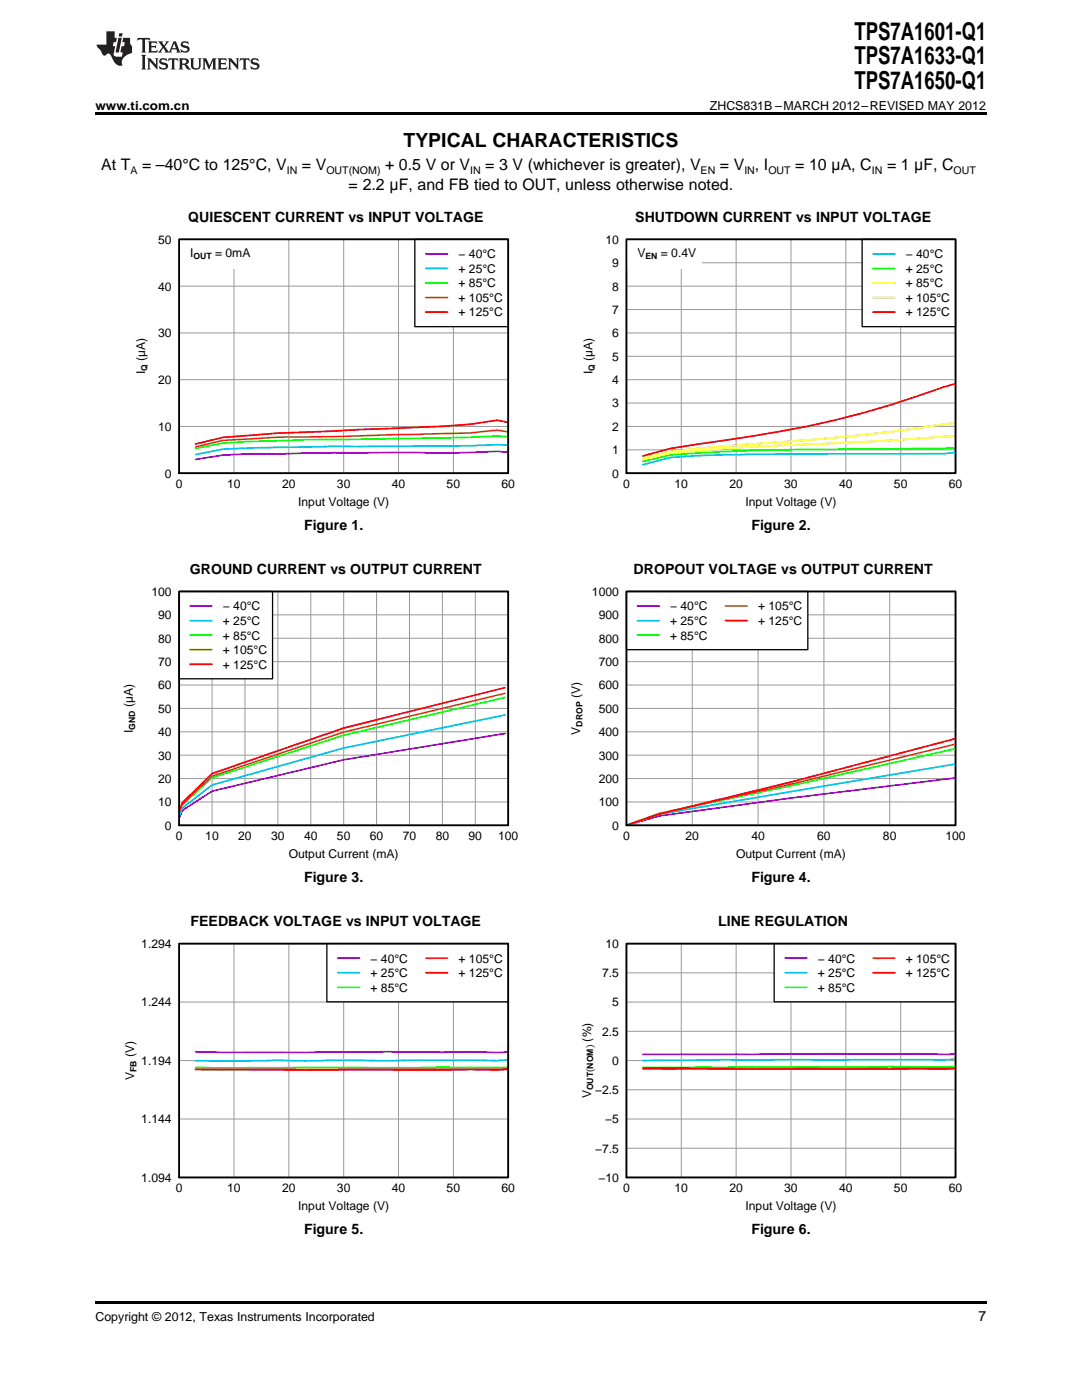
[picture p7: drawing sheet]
<svg xmlns="http://www.w3.org/2000/svg" width="216mm" height="279mm" viewBox="0 0 216 279" stroke-linecap="round" stroke-linejoin="round" font-family="sans-serif">
<path d="M35.7 188.3h65.7v46.7h-65.7z" fill="none" stroke="#000" stroke-width=".26"/>
<path d="M35.7 188.3h65.7v46.7h-65.7zM35.7 200h65.7M46.7 188.3v46.7M57.6 188.3v46.7M68.6 188.3v46.7M79.5 188.3v46.7M90.5 188.3v46.7M35.7 211.7h65.7M35.7 223.3h65.7" fill="none" stroke="#999" stroke-width=".2"/>
<path d="M39 209.9l5.5 .1h56.9" fill="none" stroke="#9400d3" stroke-width=".35"/>
<path d="M101.4 211.5l-2.2 .2-32.8-.1-5.5 .1-5.5-.1-10.9 .2-5.5-.1" fill="none" stroke="#00bfff" stroke-width=".35"/>
<path d="M101.4 213l-56.9 .2-5.5-.2" fill="none" stroke="#0f0" stroke-width=".35"/>
<path d="M101.4 213.3l-62.4 .1" fill="none" stroke="#ee7600" stroke-width=".35"/>
<path d="M101.4 213.4l-2.2 .1-38.3 .1-21.9-.2" fill="none" stroke="#f00" stroke-width=".35"/>
<path d="M65.2 188.3h36.2v11.6h-36.2z" fill="#fff"/>
<path d="M65.2 188.3h36.2v11.6h-36.2zM125 188.3h65.7v46.7h-65.7z" fill="none" stroke="#000" stroke-width=".26"/>
<path d="M67.4 191.2h4.4M190.7 210.4h-62.4" fill="none" stroke="#9400d3" stroke-width=".35"/>
<path d="M67.4 194.1h4.4M190.7 211.4l-2.2 .1h-43.8l-16.4 .2" fill="none" stroke="#00bfff" stroke-width=".35"/>
<path d="M67.4 197h4.4M190.7 212.9l-62.4 .1" fill="none" stroke="#0f0" stroke-width=".35"/>
<path d="M85 191.2h4.3M190.7 213.2l-62.4 .1" fill="none" stroke="#ee7600" stroke-width=".35"/>
<path d="M85 194.1h4.3M128.3 213.2l21.9 .2 40.5-.2" fill="none" stroke="#f00" stroke-width=".35"/>
<path d="M35.7 188.3h65.7v46.7h-65.7z" fill="none" stroke="#000" stroke-width=".35"/>
<g fill="none" stroke="#999" stroke-width=".2">
<path d="M125 188.3h65.7v46.7h-65.7zM125 200h65.7M125 194.2h65.7M135.9 188.3v46.7M146.9 188.3v46.7M157.8 188.3v46.7M168.8 188.3v46.7M179.7 188.3v46.7M125 217.5h65.7M125 211.7h65.7M125 205.8h65.7M125 229.2h65.7"/>
<path d="M125 223.3h65.7"/>
</g>
<path d="M154.5 188.3h36.2v11.6h-36.2z" fill="#fff"/>
<path d="M35.7 118h65.7v46.7h-65.7zM154.5 188.3h36.2v11.6h-36.2z" fill="none" stroke="#000" stroke-width=".26"/>
<path d="M100.8 146.4l-32.2 5.2-26.3 6.3-5.9 3.8-.6 1.6M156.7 191.2h4.3" fill="none" stroke="#9400d3" stroke-width=".35"/>
<path d="M100.8 142.7l-32.2 6.6-26.3 7.4-5.9 4.5-.6 1.7M156.7 194.1h4.3" fill="none" stroke="#00bfff" stroke-width=".35"/>
<path d="M100.8 139.2l-32.2 7.5-26.3 8.5-5.9 5.4-.6 1.6M156.7 197h4.3" fill="none" stroke="#0f0" stroke-width=".35"/>
<path d="M100.8 138.4l-32.2 7.7-26.3 8.8-5.9 5.6-.6 1.6M174.2 191.2h4.4" fill="none" stroke="#ee7600" stroke-width=".35"/>
<path d="M100.8 137.2l-32.2 8.1-26.3 9.1-5.9 5.8-.6 1.6M174.2 194.1h4.4" fill="none" stroke="#f00" stroke-width=".35"/>
<path d="M125 188.3h65.7v46.7h-65.7z" fill="none" stroke="#000" stroke-width=".35"/>
<g fill="none" stroke="#999" stroke-width=".2">
<path d="M35.7 118h65.7v46.7h-65.7zM42.3 118v46.7M48.9 118v46.7M55.4 118v46.7M62 118v46.7M68.6 118v46.7M75.1 118v46.7M81.7 118v46.7M88.3 118v46.7M94.8 118v46.7M35.7 136.7h65.7M35.7 132h65.7"/>
<path d="M35.7 127.4h65.7M35.7 122.7h65.7M35.7 155.4h65.7M35.7 150.7h65.7M35.7 146h65.7M35.7 141.4h65.7M35.7 160h65.7"/>
</g>
<path d="M35.7 118h18.7v17.5h-18.7z" fill="#fff"/>
<path d="M35.7 118h18.7v17.5h-18.7zM125 118h65.7v46.7h-65.7z" fill="none" stroke="#000" stroke-width=".26"/>
<path d="M37.9 120.9h4.4M190.7 155.2l-32.9 4.1-26.2 3.5-6.6 1.9" fill="none" stroke="#9400d3" stroke-width=".35"/>
<path d="M37.9 123.9h4.4M190.7 152.5l-59.1 10-6.6 2.3" fill="none" stroke="#00bfff" stroke-width=".35"/>
<path d="M37.9 126.8h4.4M190.7 149.4l-32.9 7.4-26.2 5.5-6.6 2.5" fill="none" stroke="#0f0" stroke-width=".35"/>
<path d="M37.9 129.7h4.4M190.7 148.5l-32.9 8-26.2 5.9-6.6 2.3" fill="none" stroke="#ee7600" stroke-width=".35"/>
<path d="M37.9 132.6h4.4M190.7 147.4l-32.9 8.7-26.2 6.4-6.6 2.3" fill="none" stroke="#f00" stroke-width=".35"/>
<path d="M35.7 118h65.7v46.7h-65.7z" fill="none" stroke="#000" stroke-width=".35"/>
<g fill="none" stroke="#999" stroke-width=".2">
<path d="M125 118h65.7v46.7h-65.7zM138.1 118v46.7M151.3 118v46.7M164.4 118v46.7M177.5 118v46.7M125 136.7h65.7M125 132h65.7M125 127.4h65.7M125 122.7h65.7M125 155.4h65.7M125 150.7h65.7M125 146h65.7"/>
<path d="M125 141.4h65.7M125 160h65.7"/>
</g>
<path d="M125 118h36.2v11.7h-36.2z" fill="#fff"/>
<path d="M35.7 47.8h65.7v46.6h-65.7zM125 118h36.2v11.7h-36.2z" fill="none" stroke="#000" stroke-width=".26"/>
<path d="M101.4 90.3l-2.2-.2-10.9 .3a860.8 860.8 0 0 0-43.8 .4l-5.5 .9M127.2 120.9h4.3" fill="none" stroke="#9400d3" stroke-width=".35"/>
<path d="M101.4 88.8l-2.2-.1-10.9 .3a962.5 962.5 0 0 0-43.8 .6l-5.5 1.1M127.2 123.9h4.3" fill="none" stroke="#00bfff" stroke-width=".35"/>
<path d="M101.4 87.2l-2.2-.2-10.9 .4-27.4 .4-10.9 .3-5.5 .3-5.5 1.1M127.2 126.8h4.3" fill="none" stroke="#0f0" stroke-width=".35"/>
<path d="M101.4 86.2l-2.2-.4-5.4 .6-27.4 .7a222.7 222.7 0 0 0-21.9 .8l-5.5 1.3M144.7 120.9h4.4" fill="none" stroke="#ee7600" stroke-width=".35"/>
<path d="M101.4 84.3l-2.2-.4-5.4 .8-5.5 .4-21.9 .9a268 268 0 0 0-21.9 1.3l-5.5 1.3M144.7 123.9h4.4" fill="none" stroke="#f00" stroke-width=".35"/>
<path d="M125 118h65.7v46.7h-65.7z" fill="none" stroke="#000" stroke-width=".35"/>
<path d="M35.7 47.8h65.7v46.6h-65.7zM35.7 57.1h65.7M46.7 47.8v46.6M57.6 47.8v46.6M68.6 47.8v46.6M79.5 47.8v46.6M90.5 47.8v46.6M35.7 75.8h65.7M35.7 66.4h65.7M35.7 85.1h65.7" fill="none" stroke="#999" stroke-width=".2"/>
<path d="M82.8 47.8h18.6v17.4h-18.6z" fill="#fff"/>
<path d="M82.8 47.8h18.6v17.4h-18.6z" fill="none" stroke="#000" stroke-width=".26"/>
<path d="M85 50.7h4.3" fill="none" stroke="#9400d3" stroke-width=".35"/>
<path d="M85 53.6h4.3" fill="none" stroke="#00bfff" stroke-width=".35"/>
<path d="M85 56.5h4.3" fill="none" stroke="#0f0" stroke-width=".35"/>
<path d="M85 59.4h4.3" fill="none" stroke="#ee7600" stroke-width=".35"/>
<path d="M85 62.3h4.3" fill="none" stroke="#f00" stroke-width=".35"/>
<path d="M35.7 47.8h15.4v5.8h-15.4z" fill="#fff"/>
<path d="M35.7 47.8h65.7v46.6h-65.7z" fill="none" stroke="#000" stroke-width=".35"/>
<path d="M125 47.8h65.7v46.6h-65.7z" fill="none" stroke="#000" stroke-width=".26"/>
<g fill="none" stroke="#999" stroke-width=".2">
<path d="M125 47.8h65.7v46.6h-65.7zM125 57.1h65.7M125 52.4h65.7M135.9 47.8v46.6M146.9 47.8v46.6M157.8 47.8v46.6M168.8 47.8v46.6M179.7 47.8v46.6M125 75.8h65.7M125 71.1h65.7M125 66.4h65.7M125 61.8h65.7"/>
<path d="M125 89.8h65.7M125 85.1h65.7M125 80.4h65.7"/>
</g>
<path d="M190.7 90.3l-2.2 .2-5.5 .1a1505.8 1505.8 0 0 0-43.8 .3l-5.4 .4-5.5 1.4" fill="none" stroke="#00bfff" stroke-width=".35"/>
<path d="M190.7 89.4l-7.7 .1a872.6 872.6 0 0 0-43.8 .9l-5.4 .4-5.5 1.3" fill="none" stroke="#0f0" stroke-width=".35"/>
<path d="M190.7 87a1119.6 1119.6 0 0 1-40.5 2.2l-11 .7-5.4 .6-5.5 1.2" fill="none" stroke="#ff0" stroke-width=".35"/>
<path d="M190.7 84.4a430.6 430.6 0 0 1-40.5 4.2l-11 .9-5.4 .6-5.5 1.3" fill="none" stroke="#ffd700" stroke-width=".35"/>
<path d="M190.7 76.6l-2.2 .6a197.4 197.4 0 0 1-43.8 10.7l-10.9 1.6-5.5 1.5" fill="none" stroke="#f00" stroke-width=".35"/>
<path d="M172 47.8h18.7v17.4h-18.7z" fill="#fff"/>
<path d="M172 47.8h18.7v17.4h-18.7z" fill="none" stroke="#000" stroke-width=".26"/>
<path d="M174.2 50.7h4.4" fill="none" stroke="#00bfff" stroke-width=".35"/>
<path d="M174.2 53.6h4.4" fill="none" stroke="#0f0" stroke-width=".35"/>
<path d="M174.2 56.5h4.4" fill="none" stroke="#ff0" stroke-width=".35"/>
<path d="M174.2 59.4h4.4" fill="none" stroke="#ffd700" stroke-width=".35"/>
<path d="M174.2 62.3h4.4" fill="none" stroke="#f00" stroke-width=".35"/>
<path d="M125 47.8h15v5.8h-15z" fill="#fff"/>
<path d="M125 47.8h65.7v46.6h-65.7z" fill="none" stroke="#000" stroke-width=".35"/>
<g fill="#231f20">
<path d="M27.5 7.6l-.1 .5 .4-.2h.6v.1v2.1l-.2 .4h1l-.3-.4v-2.1l.1-.1h.5l.5 .2-.2-.5zM29.5 8.3l.2 .3v1.5l-.2 .4h1.8l.2-.6a1.04 1.04 0 0 1-1.3 .2v-.7h.6l.3 .2v-.6l-.3 .2h-.6v-.6l.8-.1 .4 .3-.2-.5zM31.5 8.3l.9 1.1-.9 1.1h.8l-.2-.2 .5-.7 .4 .7-.2 .2h1.5l-.1-.2 .1-.4h.9l.1 .4-.2 .2h1l-.3-.3-.7-1.9h-.5l-.9 2-.8-1 .9-1h-.8l.1 .3-.3 .5-.4-.6 .2-.2zM34.7 8.6l.4 1h-.7zM36.3 8.4a.63 .63 0 0 0-.2 .7 .63 .63 0 0 0 .6 .4l.6 .2 .1 .2a.75 .75 0 0 1-.7 .4 .75 .75 0 0 1-.6-.5l.1 .7 .1-.1a1.11 1.11 0 0 0 1.5-.6 1.13 1.13 0 0 0-1.2-.8l-.1-.4a1.04 1.04 0 0 1 1.2 .2l-.2-.5-.1 .1-.5-.2zM28.2 10.9l.2 .4v2.2l-.2 .4h1l-.3-.4v-2.2l.3-.4zM29.3 11.6l.3 .4v1.5l-.3 .4h.8l-.2-.4v-1.3l1.5 1.7v-1.9l.2-.4h-.7l.2 .4v.9l-1.1-1.3zM32 11.8a.62 .62 0 0 0-.2 .7 .62 .62 0 0 0 .6 .4l.6 .1 .1 .3a.76 .76 0 0 1-.7 .3 .76 .76 0 0 1-.6-.4l.1 .7 .1-.1a1.11 1.11 0 0 0 1.5-.6 1.13 1.13 0 0 0-1.2-.8l-.1-.4a1.04 1.04 0 0 1 1.2 .2l-.2-.6-.1 .1-.5-.1zM33.7 11.6l-.2 .6a.61 .61 0 0 1 .8-.3v1.6l-.2 .4h.9l-.2-.4v-1.6a.63 .63 0 0 1 .8 .3l-.2-.6zM35.6 11.6l.3 .4v1.5l-.3 .4h1l-.2-.2v-.8l.5 .2a.76 .76 0 0 0 1.2 .7l-1-1a.58 .58 0 0 0 .6-.5 .58 .58 0 0 0-.5-.6zM36.4 11.9h.1a.45 .45 0 0 1 .5 .1 .45 .45 0 0 1 .1 .5l-.7 .2zM37.9 11.6l.2 .2a2.17 2.17 0 0 0 .3 1.9 .99 .99 0 0 0 1.6-.6v-1.1l.2-.4h-.7l.2 .2a1.92 1.92 0 0 1-.2 1.8 .6 .6 0 0 1-.9-.5v-1.1l.2-.4zM40.4 11.6l.2 .4v1.5l-.2 .4h.7l-.2-.4v-1.4l.8 1.8 .8-1.8v1.4l-.2 .4h.9l-.2-.4v-1.5l.2-.4h-.8l-.6 1.5-.6-1.5zM43.4 11.6l.2 .4v1.5l-.2 .4h1.8l.2-.6a1.04 1.04 0 0 1-1.3 .1v-.6h.5l.4 .2v-.6l-.4 .2h-.5v-.7h.8l.3 .3-.1-.6zM45.5 11.6l.2 .4v1.5l-.2 .4h.7l-.2-.4v-1.3l1.5 1.7v-1.9l.2-.4h-.7l.2 .4v.9l-1.1-1.3zM47.9 11.6l-.1 .6a.61 .61 0 0 1 .8-.3v1.6l-.3 .4h1l-.3-.4 .1-1.6a.63 .63 0 0 1 .7 .3l-.1-.6zM50.2 11.8a.62 .62 0 0 0-.2 .7 .62 .62 0 0 0 .6 .4l.6 .1 .2 .3a.76 .76 0 0 1-.8 .3 .76 .76 0 0 1-.6-.4l.1 .7 .2-.1a1.11 1.11 0 0 0 1.5-.6 1.13 1.13 0 0 0-1.3-.8l-.1-.4a1.04 1.04 0 0 1 1.2 .2l-.1-.6-.2 .1-.5-.1z"/>
<path d="M21.2 6.3v2.6h-1.9l.1 .4 .7 .9a.91 .91 0 0 0 1 .8 .56 .56 0 0 1 .5-.3 .56 .56 0 0 1 .5 .3l.4 .8a1.53 1.53 0 0 0 1.9 1.2 1.54 1.54 0 0 1 1-2.1l.9-.3v-1.4a1.52 1.52 0 0 1-.3-1.6h-1.4l-.2 .8h.5l-.2 .8h-.4l-.2 1v.2l.4 .1-.2 .8a1.93 1.93 0 0 1-1.6-.3l.3-1.8h-.5l.2-.8h.4l.2-.8h-.4v-1.3zM23.6 7.6l-.6 2.9h.7l.6-2.9zM23.8 6.6l-.1 .7h.6l.2-.7z"/>
</g>
<path d="M19 259.7h177.8v.5h-177.8z" fill="#000"/>
<g fill="#fff">
<path d="M156.1 248h.4v.7h-.4z"/>
<path d="M66.9 248h.3v.7h-.3z"/>
<path d="M156.1 177.7h.4v.7h-.4z"/>
<path d="M66.9 177.7h.3v.7h-.3z"/>
<path d="M156.1 107.5h.4v.7h-.4z"/>
<path d="M66.9 107.5h.3v.7h-.3z"/>
</g>
<path d="M19 22.5h177.8v.5h-177.8z" fill="#000"/>
<g font-size="4.9">
<text x="170.5" y="7.9">TPS7A1601-Q1</text>
<text x="170.5" y="12.8">TPS7A1633-Q1</text>
<text x="170.5" y="17.8">TPS7A1650-Q1</text>
</g>
<text font-size="3.9" x="80.5" y="29.3">TYPICAL CHARACTERISTICS</text>
<g font-size="3.2">
<text x="20.2" y="34">At T</text>
<text x="28.4" y="34">= –40°C to 125°C, V</text>
<text x="60.3" y="34">= V</text>
<text x="76.8" y="34">+ 0.5 V or V</text>
<text x="96.8" y="34">= 3 V (whichever is greater), V</text>
<text x="143.7" y="34">= V , I</text>
<text x="158.7" y="34">= 10 µA, C</text>
<text x="177" y="34">= 1 μF, C</text>
<text x="69.6" y="37.9">= 2.2 μF, and FB tied to OUT, unless otherwise noted.</text>
</g>
<g font-size="2.8">
<text x="37.6" y="44.2">QUIESCENT CURRENT vs INPUT VOLTAGE</text>
<text x="126.8" y="44.2">SHUTDOWN CURRENT vs INPUT VOLTAGE</text>
<text x="60.7" y="105.7">Figure 1.</text>
<text x="149.9" y="105.7">Figure 2.</text>
<text x="37.9" y="114.5">GROUND CURRENT vs OUTPUT CURRENT</text>
<text x="126.4" y="114.5">DROPOUT VOLTAGE vs OUTPUT CURRENT</text>
<text x="60.7" y="176">Figure 3.</text>
<text x="149.9" y="176">Figure 4.</text>
<text x="38" y="184.8">FEEDBACK VOLTAGE vs INPUT VOLTAGE</text>
<text x="143.3" y="184.8">LINE REGULATION</text>
<text x="60.7" y="246.2">Figure 5.</text>
<text x="149.9" y="246.2">Figure 6.</text>
<text x="195.3" y="263.6">7</text>
</g>
<g font-size="2.5">
<text x="19" y="21.9">www.ti.com.cn</text>
<text x="141.6" y="21.9">ZHCS831B –MARCH 2012–REVISED MAY 2012</text>
<text x="19" y="263.6">Copyright © 2012, Texas Instruments Incorporated</text>
</g>
<g font-size="2.4">
<text x="31.6" y="48.6">50</text>
<text x="37.9" y="51.3">I</text>
<text x="42.9" y="51.3">= 0mA</text>
<text x="91.5" y="51.5">− 40°C</text>
<text x="120.8" y="48.6">10</text>
<text x="122.2" y="53.3">9</text>
<text x="127.2" y="51.3">V</text>
<text x="131.9" y="51.3">= 0.4V</text>
<text x="180.7" y="51.5">− 40°C</text>
<text x="31.6" y="58">40</text>
<text x="91.5" y="54.4">+ 25°C</text>
<text x="91.5" y="57.4">+ 85°C</text>
<text x="122.2" y="58">8</text>
<text x="180.7" y="54.4">+ 25°C</text>
<text x="180.7" y="57.4">+ 85°C</text>
<text x="91.5" y="60.3">+ 105°C</text>
<text x="91.5" y="63.2">+ 125°C</text>
<text x="122.2" y="62.6">7</text>
<text x="180.7" y="60.3">+ 105°C</text>
<text x="180.7" y="63.2">+ 125°C</text>
<text x="31.6" y="67.3">30</text>
<text x="122.2" y="72">5</text>
<text x="122.2" y="67.3">6</text>
<text x="29" y="74.7" transform="rotate(-90 29 74.7)">I</text>
<text x="29" y="72" transform="rotate(-90 29 72)">(µA)</text>
<text x="31.6" y="76.6">20</text>
<text x="118.2" y="74.7" transform="rotate(-90 118.2 74.7)">I</text>
<text x="118.2" y="72" transform="rotate(-90 118.2 72)">(µA)</text>
<text x="122.2" y="76.6">4</text>
<text x="122.2" y="81.3">3</text>
<text x="31.6" y="86">10</text>
<text x="122.2" y="86">2</text>
<text x="32.9" y="95.3">0</text>
<text x="122.2" y="95.3">0</text>
<text x="122.2" y="90.6">1</text>
<text x="35.1" y="97.4">0</text>
<text x="45.3" y="97.4">10</text>
<text x="56.3" y="97.4">20</text>
<text x="59.5" y="100.9">Input Voltage (V)</text>
<text x="67.2" y="97.4">30</text>
<text x="78.2" y="97.4">40</text>
<text x="89.1" y="97.4">50</text>
<text x="100.1" y="97.4">60</text>
<text x="124.3" y="97.4">0</text>
<text x="134.6" y="97.4">10</text>
<text x="145.5" y="97.4">20</text>
<text x="148.8" y="100.9">Input Voltage (V)</text>
<text x="156.5" y="97.4">30</text>
<text x="167.4" y="97.4">40</text>
<text x="178.4" y="97.4">50</text>
<text x="189.3" y="97.4">60</text>
<text x="30.2" y="118.9">100</text>
<text x="118.1" y="118.9">1000</text>
<text x="31.6" y="123.6">90</text>
<text x="44.5" y="121.8">− 40°C</text>
<text x="44.5" y="124.7">+ 25°C</text>
<text x="119.5" y="123.6">900</text>
<text x="133.7" y="121.8">− 40°C</text>
<text x="133.7" y="124.7">+ 25°C</text>
<text x="151.3" y="121.8">+ 105°C</text>
<text x="151.3" y="124.7">+ 125°C</text>
<text x="31.6" y="128.2">80</text>
<text x="44.5" y="127.6">+ 85°C</text>
<text x="44.5" y="130.5">+ 105°C</text>
<text x="119.5" y="128.2">800</text>
<text x="133.7" y="127.6">+ 85°C</text>
<text x="31.6" y="137.6">60</text>
<text x="31.6" y="132.9">70</text>
<text x="44.5" y="133.4">+ 125°C</text>
<text x="119.5" y="137.6">600</text>
<text x="119.5" y="132.9">700</text>
<text x="26.5" y="141.1" transform="rotate(-90 26.5 141.1)">(µA)</text>
<text x="31.6" y="142.3">50</text>
<text x="115.8" y="139.4" transform="rotate(-90 115.8 139.4)">(V)</text>
<text x="119.5" y="142.3">500</text>
<text x="26.5" y="146.3" transform="rotate(-90 26.5 146.3)">I</text>
<text x="31.6" y="146.9">40</text>
<text x="115.8" y="146.6" transform="rotate(-90 115.8 146.6)">V</text>
<text x="119.5" y="146.9">400</text>
<text x="31.6" y="151.6">30</text>
<text x="119.5" y="151.6">300</text>
<text x="31.6" y="160.9">10</text>
<text x="31.6" y="156.3">20</text>
<text x="119.5" y="160.9">100</text>
<text x="119.5" y="156.3">200</text>
<text x="32.9" y="165.6">0</text>
<text x="35.1" y="167.7">0</text>
<text x="41" y="167.7">10</text>
<text x="47.5" y="167.7">20</text>
<text x="54.1" y="167.7">30</text>
<text x="60.7" y="167.7">40</text>
<text x="67.2" y="167.7">50</text>
<text x="73.8" y="167.7">60</text>
<text x="80.4" y="167.7">70</text>
<text x="86.9" y="167.7">80</text>
<text x="93.5" y="167.7">90</text>
<text x="99.4" y="167.7">100</text>
<text x="122.2" y="165.6">0</text>
<text x="124.3" y="167.7">0</text>
<text x="136.8" y="167.7">20</text>
<text x="149.9" y="167.7">40</text>
<text x="163.1" y="167.7">60</text>
<text x="176.2" y="167.7">80</text>
<text x="188.6" y="167.7">100</text>
<text x="57.6" y="171.2">Output Current (mA)</text>
<text x="146.9" y="171.2">Output Current (mA)</text>
<text x="28.2" y="189.2">1.294</text>
<text x="120.8" y="189.2">10</text>
<text x="73.9" y="192.1">− 40°C</text>
<text x="73.9" y="195">+ 25°C</text>
<text x="73.9" y="197.9">+ 85°C</text>
<text x="91.5" y="192.1">+ 105°C</text>
<text x="91.5" y="195">+ 125°C</text>
<text x="120.1" y="195">7.5</text>
<text x="163.2" y="192.1">− 40°C</text>
<text x="163.2" y="195">+ 25°C</text>
<text x="163.2" y="197.9">+ 85°C</text>
<text x="180.7" y="192.1">+ 105°C</text>
<text x="180.7" y="195">+ 125°C</text>
<text x="28.2" y="200.9">1.244</text>
<text x="122.2" y="200.9">5</text>
<text x="117.9" y="207.9" transform="rotate(-90 117.9 207.9)">(%)</text>
<text x="120.1" y="206.7">2.5</text>
<text x="26.8" y="215.6" transform="rotate(-90 26.8 215.6)">V</text>
<text x="26.8" y="211" transform="rotate(-90 26.8 211)">(V)</text>
<text x="28.2" y="212.5">1.194</text>
<text x="122.2" y="212.5">0</text>
<text x="117.9" y="219.2" transform="rotate(-90 117.9 219.2)">V</text>
<text x="118.7" y="218.4">−2.5</text>
<text x="28.2" y="224.2">1.144</text>
<text x="120.7" y="224.2">−5</text>
<text x="118.7" y="230">−7.5</text>
<text x="28.2" y="235.9">1.094</text>
<text x="35.1" y="238">0</text>
<text x="45.3" y="238">10</text>
<text x="56.3" y="238">20</text>
<text x="67.2" y="238">30</text>
<text x="78.2" y="238">40</text>
<text x="89.1" y="238">50</text>
<text x="100.1" y="238">60</text>
<text x="119.4" y="235.9">−10</text>
<text x="124.3" y="238">0</text>
<text x="134.6" y="238">10</text>
<text x="145.5" y="238">20</text>
<text x="156.5" y="238">30</text>
<text x="167.4" y="238">40</text>
<text x="178.4" y="238">50</text>
<text x="189.3" y="238">60</text>
<text x="59.5" y="241.5">Input Voltage (V)</text>
<text x="148.8" y="241.5">Input Voltage (V)</text>
</g>
<g font-size="2.1">
<text x="26" y="34.6">A</text>
<text x="57.2" y="34.6">IN</text>
<text x="65.1" y="34.6">OUT(NOM)</text>
<text x="93.8" y="34.6">IN</text>
<text x="139.8" y="34.6">EN</text>
<text x="148.5" y="34.6">IN</text>
<text x="153.3" y="34.6">OUT</text>
<text x="174" y="34.6">IN</text>
<text x="190.3" y="34.6">OUT</text>
<text x="118.4" y="209.2" transform="rotate(-90 118.4 209.2)">)</text>
<text x="118.4" y="213.9" transform="rotate(-90 118.4 213.9)">(</text>
</g>
<g font-size="1.7">
<text x="38.6" y="51.7">OUT</text>
<text x="128.8" y="51.8">EN</text>
<text x="29.4" y="74.1" transform="rotate(-90 29.4 74.1)">Q</text>
<text x="118.7" y="74.1" transform="rotate(-90 118.7 74.1)">Q</text>
<text x="27" y="145.6" transform="rotate(-90 27 145.6)">GND</text>
<text x="116.2" y="145" transform="rotate(-90 116.2 145)">DROP</text>
<text x="27.2" y="213.9" transform="rotate(-90 27.2 213.9)">FB</text>
<text x="118.4" y="217.6" transform="rotate(-90 118.4 217.6)">OUT NOM</text>
</g>
</svg>
